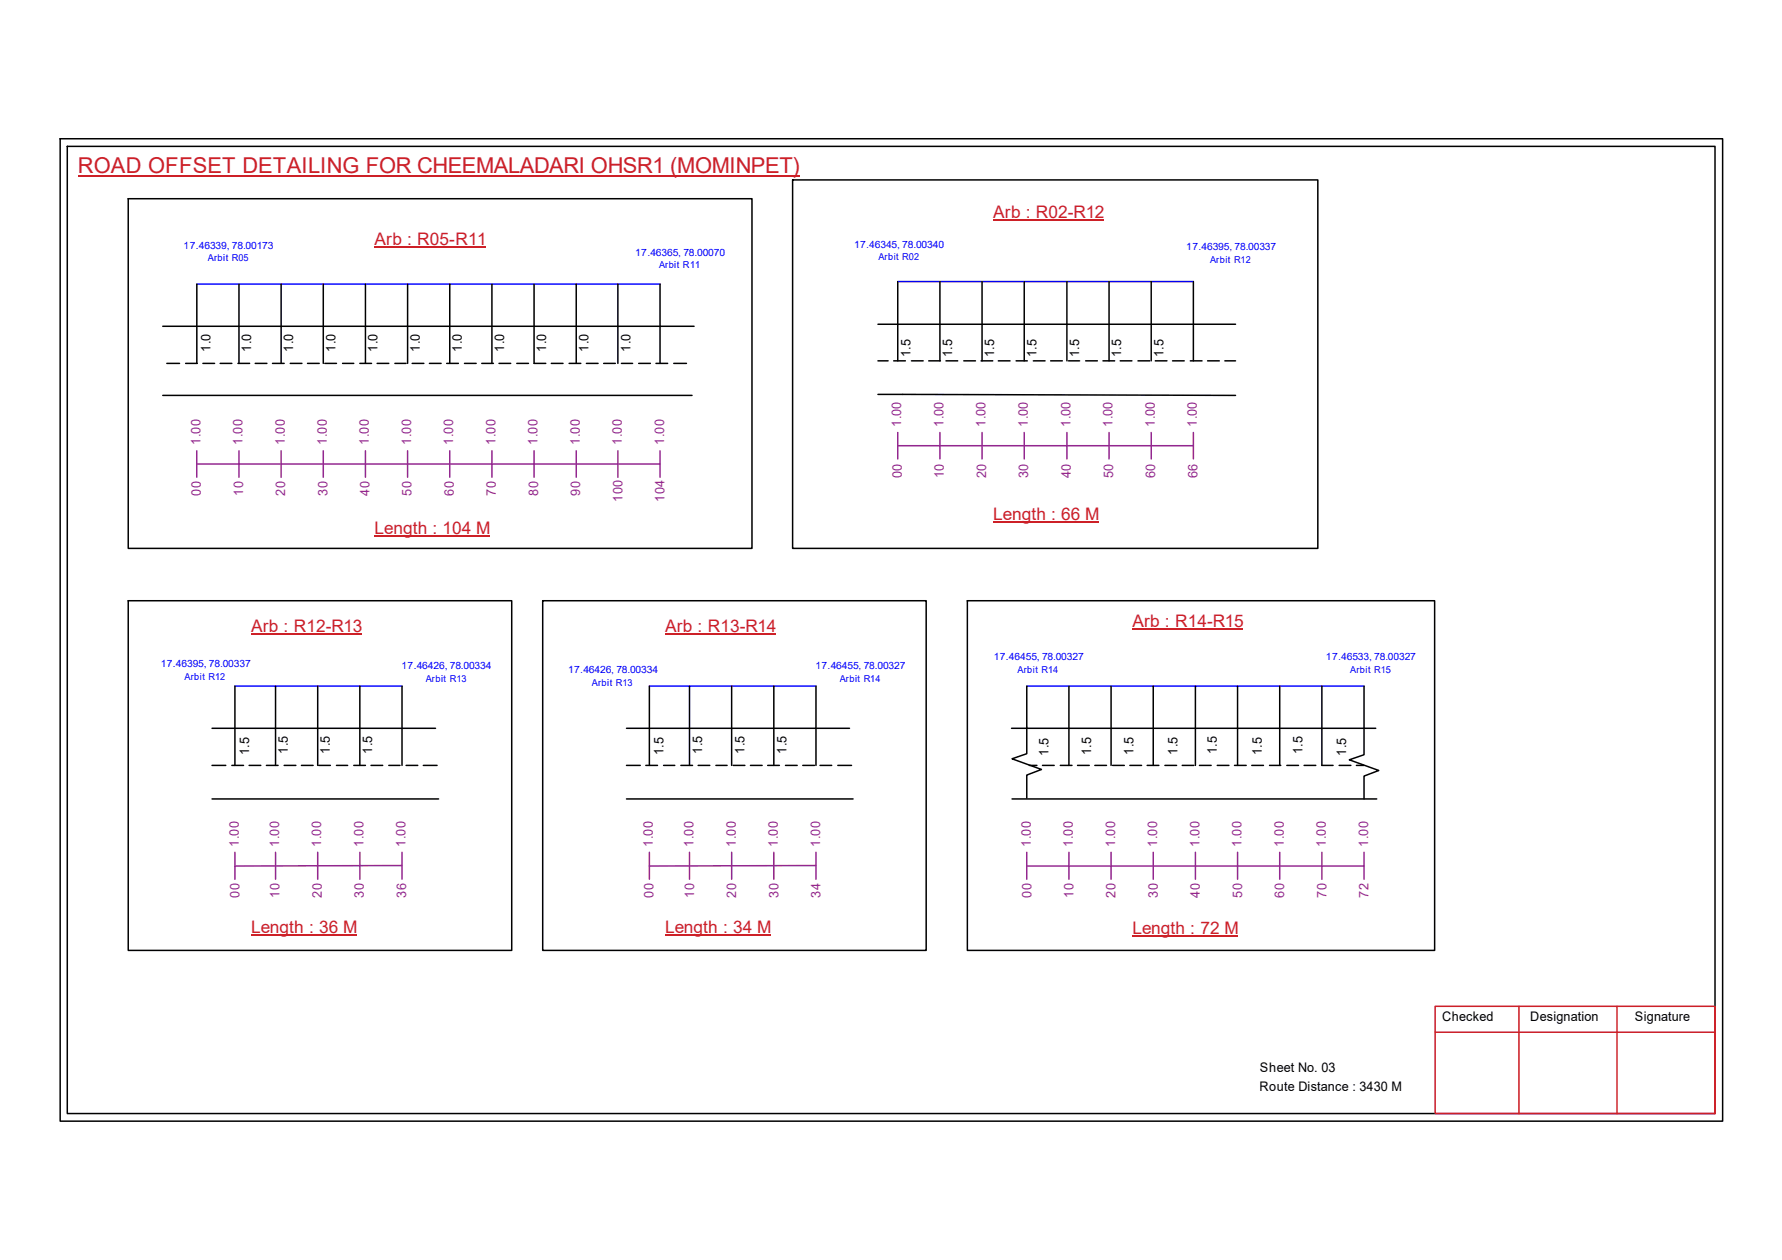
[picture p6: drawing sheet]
<svg xmlns="http://www.w3.org/2000/svg" width="297mm" height="210mm" viewBox="0 0 297 210" stroke-linecap="round" stroke-linejoin="round" font-family="sans-serif">
<g fill="none" stroke="#000" stroke-width=".25">
<path d="M10 23.1h277.1v163.7h-277.1zM11.2 24.4h274.7v161.1h-274.7zM21.4 33.1h103.9v58.3h-103.9zM132.1 30h87.6v61.4h-87.6zM27.1 54.4h88.6M32.8 47.3v13.2M39.8 47.3v13.2M46.9 47.3v13.2M53.9 47.3v13.2M60.9 47.3v13.2M67.9 47.3v13.2M75 47.3v13.2"/>
<path d="M82 47.3v13.2M89 47.3v13.2h2M96.1 47.3v13.2M103 47.3v13.2M110 47.3v13.2M146.3 54h59.6M149.6 46.9v13.2M156.7 46.9v13.2M163.7 46.9v13.2M170.7 46.9v13.2M177.8 46.9v13.2M184.9 46.9v13.2"/>
<path d="M191.9 46.9v13.2M198.9 46.9v13.2M27.1 65.9h88.3M27.8 60.5h2.1M30.9 60.5h2M33.8 60.5h2M36.7 60.5h1.9M39.7 60.5h1.9M42.5 60.5h2M45.4 60.5h2M48.4 60.5h1.9M51.3 60.5h1.9"/>
<path d="M54.1 60.5h2M57.1 60.5h1.9M60 60.5h1.9M62.9 60.5h1.9M65.8 60.5h1.9M68.7 60.5h2M71.6 60.5h1.9M74.5 60.5h1.9M77.4 60.5h2M80.3 60.5h2M83.2 60.5h1.9M86.1 60.5h2"/>
<path d="M91.9 60.5h1.9M94.9 60.5h1.9M97.7 60.5h2M100.6 60.5h2M103.6 60.5h1.8M106.5 60.5h1.9M109.3 60.5h2M112.3 60.5h2.1M146.3 65.7l59.6 .2M146.3 60.1h1.7M149 60.1h1.9M151.9 60.1h2"/>
<path d="M154.8 60.1h2M157.7 60.1h1.9M160.7 60.1h1.9M163.5 60.1h2M166.4 60.1h2M169.4 60.1h1.8M172.3 60.1h1.9M175.1 60.1h2M178.1 60.1h1.9M181 60.1h1.9M183.9 60.1h1.9M186.7 60.1h2"/>
<path d="M189.7 60.1h1.9M192.6 60.1h1.9M195.4 60.1h2M198.4 60.1h2M201.3 60.1h1.9M204.2 60.1h1.7M21.4 100.1h63.9v58.2h-63.9zM39.2 114.3v13.2M45.9 114.3v13.2M53 114.3v13.2M60 114.3v13.2M67 114.3v13.2"/>
<path d="M90.5 100.1h63.9v58.2h-63.9zM108.2 114.3v13.2M114.9 114.3v13.2M122 114.3v13.2M129 114.3v13.2M136 114.3v13.2M161.2 100.1h77.9v58.2h-77.9zM171.2 114.3v7M178.2 114.3v13.2M185.2 114.3v13.2M192.2 114.3v13.2M199.3 114.3v13.2"/>
<path d="M206.3 114.3v13.2M213.3 114.3v13.2M220.3 114.3v13.2h1.9M227.4 114.3v11.4l-2.5 .9 4.9 1.8-2.4 .9v3.8M35.3 121.3h37.3M35.3 133.1h37.8M35.3 127.5h2.3M38.6 127.5h2M41.5 127.5h2M44.4 127.5h2M47.4 127.5h1.9M50.2 127.5h2"/>
<path d="M53.1 127.5h2M56.1 127.5h1.9M59 127.5h1.9M61.8 127.5h2M64.8 127.5h1.9M67.7 127.5h1.9M70.6 127.5h2.3M104.4 121.3h37.2M104.4 133.1h37.8M104.4 127.5h2.3M107.7 127.5h1.9M110.6 127.5h1.9"/>
<path d="M113.5 127.5h1.9M116.4 127.5h1.9M119.3 127.5h1.9M122.2 127.5h2M125.1 127.5h1.9M128 127.5h1.9M130.9 127.5h2M133.8 127.5h2M136.7 127.5h1.9M139.7 127.5h2.2M168.6 121.3h60.7M168.7 133.1h60.8"/>
<path d="M171.2 121.2v4.4l-2.5 .8 4.9 1.8-2.4 .9v3.8M171.6 127.5h1.2M173.8 127.5h1.9M176.7 127.5h2M179.6 127.5h2M182.5 127.5h1.9M185.5 127.5h1.9M188.3 127.5h2M191.2 127.5h2M194.2 127.5h1.9M197.1 127.5h1.9M199.9 127.5h2"/>
<path d="M202.9 127.5h1.9M205.8 127.5h1.9M208.7 127.5h1.9M211.6 127.5h1.9M214.5 127.5h1.9M217.4 127.5h1.9M223.2 127.5h2M226.1 127.5h1.3"/>
</g>
<path d="M239.2 167.6h46.7v17.9h-46.7zM239.2 172h46.7M253.2 167.6v17.9M269.5 167.6v17.9" fill="none" stroke="#cc1f26" stroke-width=".25"/>
<path d="M13 29.3h120.3" fill="none" stroke="#cd2027" stroke-width=".25"/>
<path d="M32.8 47.3h77.2M149.6 46.9h49.3M39.2 114.3h27.8M108.2 114.3h27.8M171.2 114.3h56.2" fill="none" stroke="#00f" stroke-width=".25"/>
<g fill="none" stroke="#93278f" stroke-width=".25">
<path d="M32.8 77.3h77.2M32.8 75.1v4.4M39.8 75.1v4.4M46.9 75.1v4.4M53.9 75.1v4.4M60.9 75.1v4.4M67.9 75.1v4.4M75 75.1v4.4M82 75.1v4.4M89 75.1v4.4M96.1 75.1v4.4M103 75.1v4.4"/>
<path d="M110 75.1v4.4M149.6 74.3h49.3M149.6 72.1v4.4M156.7 72.1v4.4M163.7 72.1v4.4M170.7 72.1v4.4M177.8 72.1v4.4M184.9 72.1v4.4M191.9 72.1v4.4M198.9 72.1v4.4M39.2 142v4.5M45.9 142v4.5"/>
<path d="M53 142v4.5M60 142v4.5M67 144.2l-27.8 .1M67 142v4.5M108.2 142v4.5M114.9 142v4.5M122 142v4.5M129 142v4.5M136 144.2l-27.8 .1M136 142v4.5M171.2 144.3h56.2M171.2 142v4.5"/>
<path d="M178.2 142v4.5M185.2 142v4.5M192.2 142v4.5M199.3 142v4.5M206.3 142v4.5M213.3 142v4.5M220.3 142v4.5M227.4 142v4.5"/>
</g>
<path d="M165.6 36.7h18.4M62.4 41.1h18.7M62.4 89.2h19.3M165.6 87h17.6M41.9 105.7h18.4M110.9 105.7h18.4M188.8 104.7h18.4M41.9 155.8h17.6M110.9 155.8h17.6M188.8 155.9h17.6" fill="none" stroke="#cd2027" stroke-width=".17"/>
<text font-size="3.6" fill="#cd2027" x="13" y="28.9">ROAD OFFSET DETAILING FOR CHEEMALADARI OHSR1 (MOMINPET)</text>
<g font-size="2.9" fill="#cd2027">
<text x="62.4" y="40.8">Arb : R05-R11</text>
<text x="165.6" y="36.3">Arb : R02-R12</text>
<text x="62.4" y="88.9">Length : 104 M</text>
<text x="165.6" y="86.7">Length : 66 M</text>
<text x="41.9" y="105.3">Arb : R12-R13</text>
<text x="110.9" y="105.3">Arb : R13-R14</text>
<text x="188.8" y="104.4">Arb : R14-R15</text>
<text x="41.9" y="155.4">Length : 36 M</text>
<text x="110.9" y="155.4">Length : 34 M</text>
<text x="188.8" y="155.5">Length : 72 M</text>
</g>
<g font-size="2.2">
<text x="35.1" y="58.6" transform="rotate(-90 35.1 58.6)">1.0</text>
<text x="41.9" y="58.6" transform="rotate(-90 41.9 58.6)">1.0</text>
<text x="48.9" y="58.6" transform="rotate(-90 48.9 58.6)">1.0</text>
<text x="55.9" y="58.6" transform="rotate(-90 55.9 58.6)">1.0</text>
<text x="62.9" y="58.6" transform="rotate(-90 62.9 58.6)">1.0</text>
<text x="70" y="58.6" transform="rotate(-90 70 58.6)">1.0</text>
<text x="77" y="58.6" transform="rotate(-90 77 58.6)">1.0</text>
<text x="84" y="58.6" transform="rotate(-90 84 58.6)">1.0</text>
<text x="91.1" y="58.6" transform="rotate(-90 91.1 58.6)">1.0</text>
<text x="98.1" y="58.6" transform="rotate(-90 98.1 58.6)">1.0</text>
<text x="105.1" y="58.6" transform="rotate(-90 105.1 58.6)">1.0</text>
<text x="151.8" y="59.5" transform="rotate(-90 151.8 59.5)">1.5</text>
<text x="158.7" y="59.5" transform="rotate(-90 158.7 59.5)">1.5</text>
<text x="165.7" y="59.5" transform="rotate(-90 165.7 59.5)">1.5</text>
<text x="172.8" y="59.5" transform="rotate(-90 172.8 59.5)">1.5</text>
<text x="179.9" y="59.5" transform="rotate(-90 179.9 59.5)">1.5</text>
<text x="186.9" y="59.5" transform="rotate(-90 186.9 59.5)">1.5</text>
<text x="193.9" y="59.5" transform="rotate(-90 193.9 59.5)">1.5</text>
<text x="41.5" y="125.8" transform="rotate(-90 41.5 125.8)">1.5</text>
<text x="48" y="125.6" transform="rotate(-90 48 125.6)">1.5</text>
<text x="55" y="125.6" transform="rotate(-90 55 125.6)">1.5</text>
<text x="62" y="125.6" transform="rotate(-90 62 125.6)">1.5</text>
<text x="110.6" y="125.8" transform="rotate(-90 110.6 125.8)">1.5</text>
<text x="117" y="125.6" transform="rotate(-90 117 125.6)">1.5</text>
<text x="124.1" y="125.6" transform="rotate(-90 124.1 125.6)">1.5</text>
<text x="131.1" y="125.6" transform="rotate(-90 131.1 125.6)">1.5</text>
<text x="174.8" y="125.9" transform="rotate(-90 174.8 125.9)">1.5</text>
<text x="181.9" y="125.8" transform="rotate(-90 181.9 125.8)">1.5</text>
<text x="188.9" y="125.7" transform="rotate(-90 188.9 125.7)">1.5</text>
<text x="196.3" y="125.7" transform="rotate(-90 196.3 125.7)">1.5</text>
<text x="202.8" y="125.6" transform="rotate(-90 202.8 125.6)">1.5</text>
<text x="210.4" y="125.8" transform="rotate(-90 210.4 125.8)">1.5</text>
<text x="217.1" y="125.6" transform="rotate(-90 217.1 125.6)">1.5</text>
<text x="224.4" y="125.9" transform="rotate(-90 224.4 125.9)">1.5</text>
<text x="240.4" y="170.1">Checked</text>
<text x="255.1" y="170.1">Designation</text>
<text x="272.5" y="170.1">Signature</text>
<text x="210" y="178.6">Sheet No. 03</text>
<text x="209.9" y="181.7">Route Distance : 3430 M</text>
</g>
<g font-size="2.2" fill="#93278f">
<text x="150.2" y="71.1" transform="rotate(-90 150.2 71.1)">1.00</text>
<text x="157.3" y="71.1" transform="rotate(-90 157.3 71.1)">1.00</text>
<text x="164.3" y="71.1" transform="rotate(-90 164.3 71.1)">1.00</text>
<text x="171.3" y="71.1" transform="rotate(-90 171.3 71.1)">1.00</text>
<text x="178.4" y="71.1" transform="rotate(-90 178.4 71.1)">1.00</text>
<text x="185.5" y="71.1" transform="rotate(-90 185.5 71.1)">1.00</text>
<text x="192.5" y="71.1" transform="rotate(-90 192.5 71.1)">1.00</text>
<text x="199.5" y="71.1" transform="rotate(-90 199.5 71.1)">1.00</text>
<text x="33.4" y="74.1" transform="rotate(-90 33.4 74.1)">1.00</text>
<text x="40.4" y="74.1" transform="rotate(-90 40.4 74.1)">1.00</text>
<text x="47.5" y="74.1" transform="rotate(-90 47.5 74.1)">1.00</text>
<text x="54.5" y="74.1" transform="rotate(-90 54.5 74.1)">1.00</text>
<text x="61.5" y="74.1" transform="rotate(-90 61.5 74.1)">1.00</text>
<text x="68.5" y="74.1" transform="rotate(-90 68.5 74.1)">1.00</text>
<text x="75.6" y="74.1" transform="rotate(-90 75.6 74.1)">1.00</text>
<text x="82.6" y="74.1" transform="rotate(-90 82.6 74.1)">1.00</text>
<text x="89.6" y="74.1" transform="rotate(-90 89.6 74.1)">1.00</text>
<text x="96.6" y="74.1" transform="rotate(-90 96.6 74.1)">1.00</text>
<text x="103.7" y="74.1" transform="rotate(-90 103.7 74.1)">1.00</text>
<text x="110.7" y="74.1" transform="rotate(-90 110.7 74.1)">1.00</text>
<text x="33.5" y="82.6" transform="rotate(-90 33.5 82.6)">00</text>
<text x="40.5" y="82.6" transform="rotate(-90 40.5 82.6)">10</text>
<text x="47.5" y="82.6" transform="rotate(-90 47.5 82.6)">20</text>
<text x="54.6" y="82.6" transform="rotate(-90 54.6 82.6)">30</text>
<text x="61.6" y="82.6" transform="rotate(-90 61.6 82.6)">40</text>
<text x="68.6" y="82.6" transform="rotate(-90 68.6 82.6)">50</text>
<text x="75.6" y="82.6" transform="rotate(-90 75.6 82.6)">60</text>
<text x="82.7" y="82.6" transform="rotate(-90 82.7 82.6)">70</text>
<text x="89.7" y="82.6" transform="rotate(-90 89.7 82.6)">80</text>
<text x="96.7" y="82.6" transform="rotate(-90 96.7 82.6)">90</text>
<text x="103.8" y="83.6" transform="rotate(-90 103.8 83.6)">100</text>
<text x="110.8" y="83.6" transform="rotate(-90 110.8 83.6)">104</text>
<text x="150.3" y="79.6" transform="rotate(-90 150.3 79.6)">00</text>
<text x="157.3" y="79.6" transform="rotate(-90 157.3 79.6)">10</text>
<text x="164.4" y="79.6" transform="rotate(-90 164.4 79.6)">20</text>
<text x="171.4" y="79.6" transform="rotate(-90 171.4 79.6)">30</text>
<text x="178.5" y="79.6" transform="rotate(-90 178.5 79.6)">40</text>
<text x="185.5" y="79.6" transform="rotate(-90 185.5 79.6)">50</text>
<text x="192.6" y="79.6" transform="rotate(-90 192.6 79.6)">60</text>
<text x="199.6" y="79.6" transform="rotate(-90 199.6 79.6)">66</text>
<text x="39.8" y="141.1" transform="rotate(-90 39.8 141.1)">1.00</text>
<text x="46.5" y="141.1" transform="rotate(-90 46.5 141.1)">1.00</text>
<text x="53.5" y="141.1" transform="rotate(-90 53.5 141.1)">1.00</text>
<text x="60.6" y="141.1" transform="rotate(-90 60.6 141.1)">1.00</text>
<text x="67.6" y="141.1" transform="rotate(-90 67.6 141.1)">1.00</text>
<text x="108.8" y="141.1" transform="rotate(-90 108.8 141.1)">1.00</text>
<text x="115.6" y="141.1" transform="rotate(-90 115.6 141.1)">1.00</text>
<text x="122.6" y="141.1" transform="rotate(-90 122.6 141.1)">1.00</text>
<text x="129.7" y="141.1" transform="rotate(-90 129.7 141.1)">1.00</text>
<text x="136.7" y="141.1" transform="rotate(-90 136.7 141.1)">1.00</text>
<text x="171.8" y="141.1" transform="rotate(-90 171.8 141.1)">1.00</text>
<text x="178.9" y="141.1" transform="rotate(-90 178.9 141.1)">1.00</text>
<text x="185.9" y="141.1" transform="rotate(-90 185.9 141.1)">1.00</text>
<text x="192.9" y="141.1" transform="rotate(-90 192.9 141.1)">1.00</text>
<text x="199.9" y="141.1" transform="rotate(-90 199.9 141.1)">1.00</text>
<text x="207" y="141.1" transform="rotate(-90 207 141.1)">1.00</text>
<text x="214" y="141.1" transform="rotate(-90 214 141.1)">1.00</text>
<text x="221" y="141.1" transform="rotate(-90 221 141.1)">1.00</text>
<text x="228" y="141.1" transform="rotate(-90 228 141.1)">1.00</text>
<text x="39.9" y="149.5" transform="rotate(-90 39.9 149.5)">00</text>
<text x="46.6" y="149.5" transform="rotate(-90 46.6 149.5)">10</text>
<text x="53.6" y="149.5" transform="rotate(-90 53.6 149.5)">20</text>
<text x="60.7" y="149.5" transform="rotate(-90 60.7 149.5)">30</text>
<text x="67.7" y="149.5" transform="rotate(-90 67.7 149.5)">36</text>
<text x="108.9" y="149.5" transform="rotate(-90 108.9 149.5)">00</text>
<text x="115.7" y="149.5" transform="rotate(-90 115.7 149.5)">10</text>
<text x="122.7" y="149.5" transform="rotate(-90 122.7 149.5)">20</text>
<text x="129.7" y="149.5" transform="rotate(-90 129.7 149.5)">30</text>
<text x="136.8" y="149.5" transform="rotate(-90 136.8 149.5)">34</text>
<text x="171.9" y="149.5" transform="rotate(-90 171.9 149.5)">00</text>
<text x="178.9" y="149.5" transform="rotate(-90 178.9 149.5)">10</text>
<text x="186" y="149.5" transform="rotate(-90 186 149.5)">20</text>
<text x="193" y="149.5" transform="rotate(-90 193 149.5)">30</text>
<text x="200" y="149.5" transform="rotate(-90 200 149.5)">40</text>
<text x="207" y="149.5" transform="rotate(-90 207 149.5)">50</text>
<text x="214.1" y="149.5" transform="rotate(-90 214.1 149.5)">60</text>
<text x="221.1" y="149.5" transform="rotate(-90 221.1 149.5)">70</text>
<text x="228.1" y="149.5" transform="rotate(-90 228.1 149.5)">72</text>
</g>
<g font-size="1.7" fill="#00f">
<text x="30.6" y="41.4">17.46339, 78.00173</text>
<text x="142.4" y="41.2">17.46345, 78.00340</text>
<text x="197.7" y="41.6">17.46395, 78.00337</text>
<text x="105.9" y="42.6">17.46365, 78.00070</text>
<text x="26.8" y="111.1">17.46395, 78.00337</text>
<text x="66.9" y="111.5">17.46426, 78.00334</text>
<text x="94.7" y="112.1">17.46426, 78.00334</text>
<text x="135.9" y="111.5">17.46455, 78.00327</text>
<text x="165.6" y="110">17.46455, 78.00327</text>
<text x="221" y="110">17.46533, 78.00327</text>
</g>
<g font-size="1.6" fill="#00f">
<text x="34.7" y="43.5">Arbit R05</text>
<text x="109.9" y="44.7">Arbit R11</text>
<text x="146.4" y="43.3">Arbit R02</text>
<text x="201.7" y="43.8">Arbit R12</text>
<text x="30.8" y="113.2">Arbit R12</text>
<text x="71" y="113.6">Arbit R13</text>
<text x="140" y="113.6">Arbit R14</text>
<text x="169.6" y="112.1">Arbit R14</text>
<text x="225.1" y="112.1">Arbit R15</text>
<text x="98.7" y="114.2">Arbit R13</text>
</g>
</svg>
